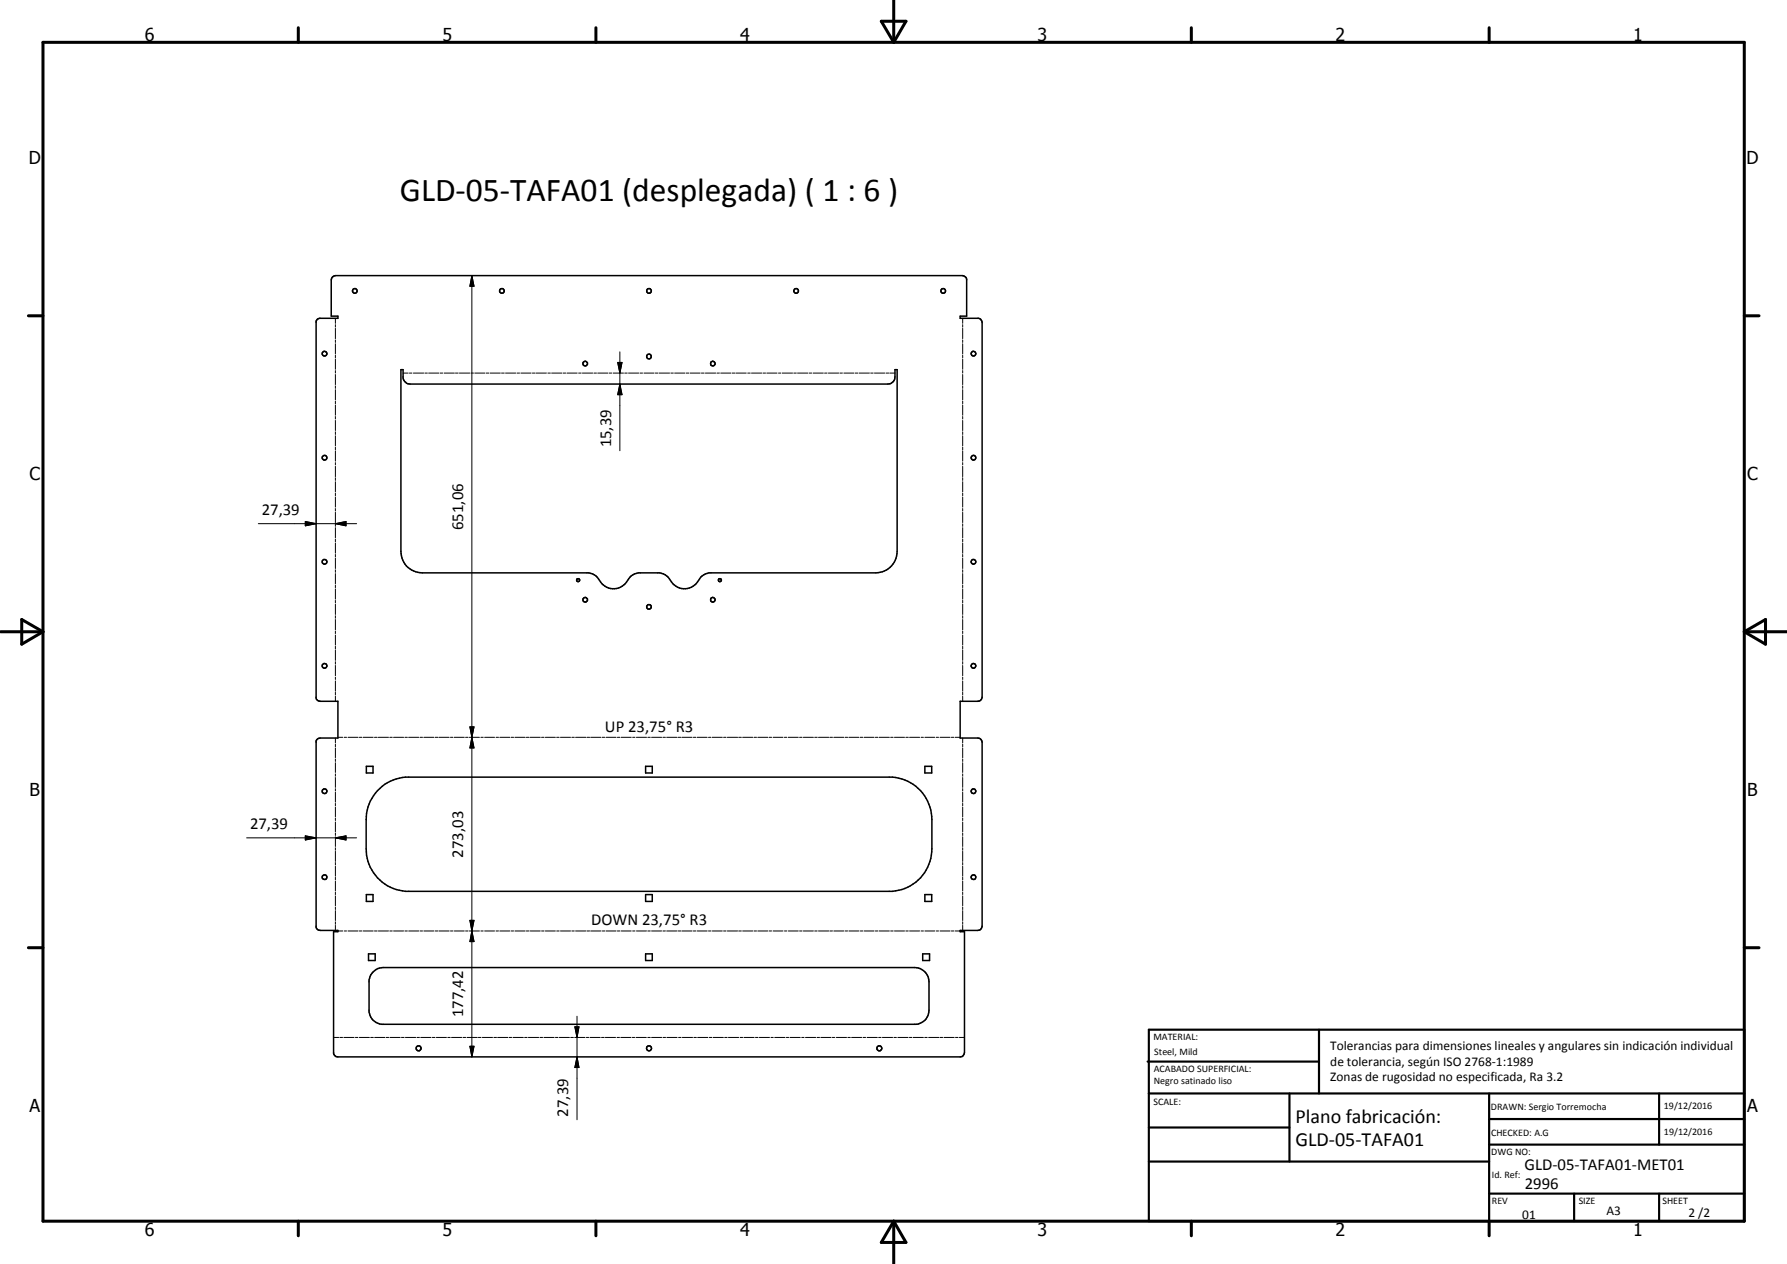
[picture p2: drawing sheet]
<svg xmlns="http://www.w3.org/2000/svg" width="420mm" height="297mm" viewBox="0 0 420 297" stroke-linecap="round" stroke-linejoin="round" font-family="sans-serif">
<g fill="none" stroke="#000" stroke-width=".35">
<path d="M78.1 65.2l.8-.4h147.4l.4 .1 .6 .7v8.7h-1.5v.5h4.3l.4 .2 .4 .8v88l-.4 .8-.6 .2h-4.1v8.6h4.1a1 1 0 0 1 1 1v43.2l-.1 .5a.87 .87 0 0 1-.9 .6h-4.1v.2h1v28.5l-.6 .9-146.8 .1-.4-.1-.4-.3-.2-.4v-28.7h1v-.2h-4.1l-.6-.3-.4-.6v-43.6l.4-.5 .6-.3h4.1v-8.6h-4.1l-.6-.2-.4-.6v-88.4l.4-.6 .4-.2h4.3v-.5h-1.5v-8.5zM94.3 86.9h.5v2l.2 .5 .6 .6 .8 .3h112.3a1.73 1.73 0 0 0 1.7-1.7v-1.7h.5v42.7a5 5 0 0 1-5 5h-39.2l-.8 .3a4.4 4.4 0 0 0-2.2 2.3 3.8 3.8 0 0 1-6.3-1.2l-.3-.4a3.4 3.4 0 0 0-2-1h-5a4.1 4.1 0 0 0-3.1 2.6 3.8 3.8 0 0 1-6.3-1.2l-1-.9-1.2-.5h-39.2a5 5 0 0 1-5-5zM86.1 180.1h1.6v1.6h-1.6zM88.8 185.8a10.2 10.2 0 0 1 6.5-3.2h114.5a10 10 0 0 1 9.3 10v6.9a10 10 0 0 1-9.3 10h-114.5a10 10 0 0 1-9.2-10v-6.9a10 10 0 0 1 2.7-6.8zM151.8 180.1h1.6v1.6h-1.6zM217.5 180.1h1.6v1.6h-1.6zM86.1 210.2h1.6v1.6h-1.6zM151.8 210.2h1.6v1.6h-1.6zM217.5 210.2h1.6v1.6h-1.6zM86.6 224.2h1.6v1.5h-1.6zM87.7 228.4l1.1-.8 1.3-.2h125a3.4 3.4 0 0 1 3.3 3.3v6.7a3.3 3.3 0 0 1-2.9 3.3h-125.8a3.4 3.4 0 0 1-2.9-2.9v-7.5a3.1 3.1 0 0 1 .9-1.9zM151.8 224.2h1.6v1.5h-1.6z"/>
<path d="M216.9 224.2h1.7v1.5h-1.7z"/>
<circle cx="83.4" cy="68.4" r=".55"/>
<circle cx="118" cy="68.4" r=".55"/>
<circle cx="152.6" cy="68.4" r=".55"/>
<circle cx="187.2" cy="68.4" r=".55"/>
<circle cx="221.8" cy="68.4" r=".55"/>
<circle cx="76.3" cy="83.1" r=".55"/>
<circle cx="137.6" cy="85.4" r=".55"/>
<circle cx="152.6" cy="83.8" r=".56"/>
<circle cx="167.6" cy="85.4" r=".54"/>
<circle cx="228.9" cy="83.1" r=".54"/>
<circle cx="76.3" cy="107.6" r=".54"/>
<circle cx="228.9" cy="107.6" r=".55"/>
<circle cx="76.3" cy="132" r=".54"/>
<circle cx="135.9" cy="136.3" r=".37"/>
<circle cx="169.3" cy="136.3" r=".37"/>
<circle cx="228.9" cy="132" r=".54"/>
<circle cx="76.3" cy="156.5" r=".55"/>
<circle cx="137.6" cy="140.9" r=".55"/>
<circle cx="152.6" cy="142.6" r=".55"/>
<circle cx="167.6" cy="141" r=".53"/>
<circle cx="228.9" cy="156.5" r=".55"/>
<circle cx="76.3" cy="185.9" r=".55"/>
<circle cx="228.9" cy="185.9" r=".55"/>
<circle cx="76.3" cy="206.1" r=".55"/>
<circle cx="228.9" cy="206.1" r=".55"/>
<circle cx="98.4" cy="246.4" r=".59"/>
<circle cx="152.6" cy="246.4" r=".59"/>
<circle cx="206.8" cy="246.3" r=".58"/>
</g>
<g fill="none" stroke="#000" stroke-width=".24">
<path d="M78.9 74.8v1.2M78.9 76.3v.6M78.9 77.2v2.4M78.9 79.9v.6M110.9 64.8l.6 2.5h-1zM110.9 64.8v183.6M226.3 74.8v1.2M226.3 76.3v.6M226.3 77.2v2.4M226.3 79.9v.6M78.9 80.8v2.4M78.9 83.5v.6"/>
<path d="M78.9 84.4v2.4M78.9 87.1v.6M78.9 88v2.4M78.9 90.7v.6M78.9 91.6v2.4M78.9 94.3v.6M78.9 95.2v2.4M78.9 97.9v.6M78.9 98.8v2.4M94.8 87.7h1.2M96.3 87.7h.5M97.2 87.7h2.4"/>
<path d="M99.9 87.7h.6M100.8 87.7h2.4M103.5 87.7h.6M104.4 87.7h2.4M107.1 87.7h.6M108 87.7h2.4M110.7 87.7h.6M111.6 87.7h2.4M114.3 87.7h.7M115.3 87.7h2.3M117.9 87.7h.7M118.9 87.7h2.4"/>
<path d="M121.6 87.7h.6M122.5 87.7h2.4M125.2 87.7h.6M126.1 87.7h2.4M128.8 87.7h.6M129.7 87.7h2.4M132.4 87.7h.6M133.3 87.7h2.4M136 87.7h.6M136.9 87.7h2.4M139.6 87.7h.6M140.5 87.7h2.4"/>
<path d="M143.2 87.7h.6M144.2 87.7h2.4M145.2 85.2h1.1l-.6 2.5zM145.7 90.3l.6 2.5h-1.1zM145.7 82.7v23.2M146.9 87.7h.6M147.8 87.7h2.4M150.5 87.7h.6M151.4 87.7h2.4M154.1 87.7h.6M155 87.7h2.4M157.7 87.7h.6"/>
<path d="M158.6 87.7h2.4M161.3 87.7h.7M162.3 87.7h2.3M164.9 87.7h.7M165.9 87.7h2.4M168.6 87.7h.6M169.4 87.7h2.5M172.2 87.7h.6M173 87.7h2.5M175.8 87.7h.6M176.7 87.7h2.4M179.4 87.7h.6"/>
<path d="M180.3 87.7h2.4M183 87.7h.6M183.9 87.7h2.4M186.6 87.7h.6M187.5 87.7h2.4M190.2 87.7h.6M191.2 87.7h2.4M193.9 87.7h.6M194.8 87.7h2.4M197.5 87.7h.6M198.4 87.7h2.4M201.1 87.7h.6"/>
<path d="M202 87.7h2.4M204.7 87.7h.6M205.6 87.7h2.4M208.3 87.7h.6M209.2 87.7h1.2M226.3 80.8v2.4M226.3 83.5v.6M226.3 84.4v2.4M226.3 87.1v.6M226.3 88v2.4M226.3 90.7v.6M226.3 91.6v2.4"/>
<path d="M226.3 94.3v.6M226.3 95.2v2.4M226.3 97.9v.6M226.3 98.8v2.4M78.9 101.5v.6M78.9 102.4v2.4M78.9 105.1v.6M78.9 106v2.4M78.9 108.7v.6M78.9 109.6v2.4M78.9 112.3v.6M78.9 113.2v2.4"/>
<path d="M78.9 115.9v.6M78.9 116.8v2.4M78.9 119.5v.6M226.3 101.5v.6M226.3 102.4v2.4M226.3 105.1v.6M226.3 106v2.4M226.3 108.7v.6M226.3 109.6v2.4M226.3 112.3v.6M226.3 113.2v2.4M226.3 115.9v.6"/>
<path d="M226.3 116.8v2.4M226.3 119.5v.6M60.7 123.1h23.2M71.8 122.6l2.5 .5-2.5 .5zM78.9 123.1l2.5-.5v1zM78.9 120.4v2.4M78.9 123.1v.6M78.9 124v2.4M78.9 126.7v.6M78.9 127.6v2.4M78.9 130.3v.6M78.9 131.2v2.4"/>
<path d="M78.9 133.9v.6M78.9 134.8v2.4M78.9 137.5v.6M78.9 138.4v2.4M226.3 120.4v2.4M226.3 123.1v.6M226.3 124v2.4M226.3 126.7v.6M226.3 127.6v2.4M226.3 130.3v.6M226.3 131.2v2.4M226.3 133.9v.6"/>
<path d="M226.3 134.8v2.4M226.3 137.5v.6M226.3 138.4v2.4M78.9 141.1v.6M78.9 142v2.4M78.9 144.7v.6M78.9 145.6v2.4M78.9 148.3v.6M78.9 149.2v2.4M78.9 151.9v.6M78.9 152.8v2.4M78.9 155.5v.6"/>
<path d="M78.9 156.4v2.4M78.9 159.1v.6M226.3 141.1v.6M226.3 142v2.4M226.3 144.7v.6M226.3 145.6v2.4M226.3 148.3v.6M226.3 149.2v2.4M226.3 151.9v.6M226.3 152.8v2.4M226.3 155.5v.6M226.3 156.4v2.4"/>
<path d="M226.3 159.1v.6M78.9 160v2.4M78.9 162.7v.6M78.9 163.6v1.2M78.9 173.4v1.2M78.9 174.9v.6M78.9 175.8v2.3M78.9 178.4v.5M78.9 179.2v2.3M79.4 173.3h1.2M80.9 173.3h.6M81.8 173.3h2.4"/>
<path d="M84.5 173.3h.6M85.4 173.3h2.3M88 173.3h.7M88.9 173.3h2.4M91.6 173.3h.6M92.5 173.3h2.4M95.2 173.3h.6M96.1 173.3h2.4M98.8 173.3h.5M99.6 173.3h2.4M102.3 173.3h.6M103.2 173.3h2.4"/>
<path d="M105.9 173.3h.6M106.8 173.3h2.4M109.5 173.3h.6M110.4 173.3h2.3M110.5 170.8h1l-.6 2.5zM110.9 173.3l.6 2.5h-1zM113.1 173.3h.5M113.9 173.3h2.4M116.6 173.3h.6M117.5 173.3h2.4M120.2 173.3h.6M121.1 173.3h2.4"/>
<path d="M123.7 173.3h.7M124.6 173.3h2.4M127.3 173.3h.6M128.2 173.3h2.4M130.9 173.3h.6M131.8 173.3h2.3M134.4 173.3h.6M135.3 173.3h2.4M138 173.3h.6M138.9 173.3h2.4M141.6 173.3h.6M142.5 173.3h2.4"/>
<path d="M145.1 173.3h.6M146 173.3h2.4M148.7 173.3h.6M149.6 173.3h2.4M152.3 173.3h.6M153.2 173.3h2.4M155.9 173.3h.6M156.7 173.3h2.5M159.4 173.3h.7M160.3 173.3h2.4M163 173.3h.6M163.9 173.3h2.4"/>
<path d="M166.6 173.3h.6M167.5 173.3h2.3M170.1 173.3h.6M171 173.3h2.4M173.7 173.3h.6M174.6 173.3h2.4M177.3 173.3h.6M178.2 173.3h2.3M180.8 173.3h.6M181.8 173.3h2.3M184.4 173.3h.6M185.3 173.3h2.4"/>
<path d="M188 173.3h.6M188.9 173.3h2.4M191.5 173.3h.6M192.4 173.3h2.4M195.1 173.3h.6M196 173.3h2.4M198.7 173.3h.6M199.6 173.3h2.4M202.3 173.3h.5M203.1 173.3h2.4M205.8 173.3h.6M206.7 173.3h2.4"/>
<path d="M209.4 173.3h.6M210.3 173.3h2.4M213 173.3h.6M213.9 173.3h2.3M216.6 173.3h.5M217.5 173.3h2.3M220.1 173.3h.6M221 173.3h2.4M223.7 173.3h.6M224.6 173.3h1.2M226.3 160v2.4M226.3 162.7v.6"/>
<path d="M226.3 163.6v1.2M226.3 173.4v1.2M226.3 174.9v.6M226.3 175.8v2.3M226.3 178.4v.5M226.3 179.2v2.3M58 196.9h25.9M71.8 196.4l2.5 .5-2.5 .5zM78.9 196.9l2.5-.5v1zM78.9 181.9v.5M78.9 182.7v2.3M78.9 185.3v.6"/>
<path d="M78.9 186.2v2.3M78.9 188.8v.6M78.9 189.7v2.3M78.9 192.3v.5M78.9 193.2v2.3M78.9 195.7v.6M78.9 196.6v2.3M78.9 199.2v.6M226.3 181.9v.5M226.3 182.7v2.3M226.3 185.3v.6M226.3 186.2v2.3"/>
<path d="M226.3 188.8v.6M226.3 189.7v2.3M226.3 192.3v.5M226.3 193.2v2.3M226.3 195.7v.6M226.3 196.6v2.3M226.3 199.2v.6M78.9 200.1v2.3M78.9 202.7v.6M78.9 203.6v2.3M78.9 206.2v.6M78.9 207.1v2.3"/>
<path d="M78.9 209.7v.5M78.9 210.5v2.4M78.9 213.1v.6M78.9 214v2.3M78.9 216.6v.6M78.9 217.5v1.2M79.4 218.8h1.2M80.9 218.8h.6M81.8 218.8h2.4M84.5 218.8h.6M85.4 218.8h2.3M88 218.8h.7"/>
<path d="M88.9 218.8h2.4M91.6 218.8h.6M92.5 218.8h2.4M95.2 218.8h.6M96.1 218.8h2.4M98.8 218.8h.5M99.6 218.8h2.4M102.3 218.8h.6M103.2 218.8h2.4M105.9 218.8h.6M106.8 218.8h2.4M109.5 218.8h.6"/>
<path d="M110.4 218.8h2.3M110.5 216.3h1l-.6 2.5zM110.9 218.8l.6 2.5h-1zM113.1 218.8h.5M113.9 218.8h2.4M116.6 218.8h.6M117.5 218.8h2.4M120.2 218.8h.6M121.1 218.8h2.4M123.7 218.8h.7M124.6 218.8h2.4M127.3 218.8h.6"/>
<path d="M128.2 218.8h2.4M130.9 218.8h.6M131.8 218.8h2.3M134.4 218.8h.6M135.3 218.8h2.4M138 218.8h.6M138.9 218.8h2.4M141.6 218.8h.6M142.5 218.8h2.4M145.1 218.8h.6M146 218.8h2.4M148.7 218.8h.6"/>
<path d="M149.6 218.8h2.4M152.3 218.8h.6M153.2 218.8h2.4M155.9 218.8h.6M156.7 218.8h2.5M159.4 218.8h.7M160.3 218.8h2.4M163 218.8h.6M163.9 218.8h2.4M166.6 218.8h.6M167.5 218.8h2.3M170.1 218.8h.6"/>
<path d="M171 218.8h2.4M173.7 218.8h.6M174.6 218.8h2.4M177.3 218.8h.6M178.2 218.8h2.3M180.8 218.8h.6M181.8 218.8h2.3M184.4 218.8h.6M185.3 218.8h2.4M188 218.8h.6M188.9 218.8h2.4M191.5 218.8h.6"/>
<path d="M192.4 218.8h2.4M195.1 218.8h.6M196 218.8h2.4M198.7 218.8h.6M199.6 218.8h2.4M202.3 218.8h.5M203.1 218.8h2.4M205.8 218.8h.6M206.7 218.8h2.4M209.4 218.8h.6M210.3 218.8h2.4M213 218.8h.6"/>
<path d="M213.9 218.8h2.3M216.6 218.8h.5M217.5 218.8h2.3M220.1 218.8h.6M221 218.8h2.4M223.7 218.8h.6M224.6 218.8h1.2M226.3 200.1v2.3M226.3 202.7v.6M226.3 203.6v2.3M226.3 206.2v.6M226.3 207.1v2.3"/>
<path d="M226.3 209.7v.5M226.3 210.5v2.4M226.3 213.1v.6M226.3 214v2.3M226.3 216.6v.6M226.3 217.5v1.2M135.7 238.8v24.3M78.4 243.8h1.3M79.9 243.8h.6M80.8 243.8h2.5M83.6 243.8h.5M84.5 243.8h2.4"/>
<path d="M87.2 243.8h.6M88.1 243.8h2.4M90.8 243.8h.6M91.7 243.8h2.4M94.4 243.8h.6M95.3 243.8h2.4M98 243.8h.6M98.9 243.8h2.4M101.6 243.8h.7M102.6 243.8h2.4M105.3 243.8h.6M106.2 243.8h2.4"/>
<path d="M108.9 243.8h.6M109.8 243.8h2.4M110.5 245.9h1l-.6 2.5zM112.5 243.8h.6M113.4 243.8h2.4M116.1 243.8h.6M117 243.8h2.4M119.7 243.8h.6M120.6 243.8h2.5M123.3 243.8h.6M124.2 243.8h2.4M126.9 243.8h.7"/>
<path d="M127.9 243.8h2.4M130.6 243.8h.6M131.5 243.8h2.4M134.2 243.8h.6M135.1 243.8h2.4M135.2 241.3h.9l-.4 2.5zM135.7 248.4l.4 2.5h-.9zM137.8 243.8h.6M138.7 243.8h2.4M141.4 243.8h.7M142.3 243.8h2.4M145.1 243.8h.6"/>
<path d="M146 243.8h2.4M148.7 243.8h.6M149.6 243.8h2.4M152.3 243.8h.6M153.2 243.8h2.4M155.9 243.8h.6M156.8 243.8h2.4M159.5 243.8h.6M160.4 243.8h2.4M163.1 243.8h.6M164 243.8h2.4M166.8 243.8h.6"/>
<path d="M167.7 243.8h2.4M170.4 243.8h.6M171.3 243.8h2.4M174 243.8h.6M174.9 243.8h2.4M177.6 243.8h.6M178.5 243.8h2.4M181.3 243.8h.5M182.1 243.8h2.5M184.9 243.8h.6M185.7 243.8h2.5M188.5 243.8h.5"/>
<path d="M189.4 243.8h2.4M192.1 243.8h.6M193 243.8h2.4M195.7 243.8h.6M196.6 243.8h2.4M199.3 243.8h.6M200.2 243.8h2.4M202.9 243.8h.6M203.9 243.8h2.4M206.6 243.8h.6M207.5 243.8h2.4M210.2 243.8h.6"/>
<path d="M211.1 243.8h2.4M213.8 243.8h.6M214.7 243.8h2.4M217.4 243.8h.6M218.3 243.8h2.5M221 243.8h.6M221.9 243.8h2.5M224.7 243.8h.5M225.5 243.8h1.3"/>
</g>
<g fill="none" stroke="#000" stroke-width=".71">
<path d="M10.1 9.9h400v277.1h-400zM70.1 6.5v3.4M140.1 6.5v3.4M207.2 5h5.8l-2.9 4.9zM210.1 0v9.9M280.1 6.5v3.4M350.1 6.5v3.4M6.7 74.2h3.4M410.1 74.2h3.5M.1 148.5h10M5.1 145.6l5 2.9-5 2.9zM410.1 148.5h10"/>
<path d="M410.1 148.5l5-2.9v5.8zM6.7 222.7h3.4M410.1 222.7h3.5M70.1 287v3.4M140.1 287v3.4M210.1 287v10M210.1 287l2.9 5h-5.8zM280.1 287v3.4M350.1 287v3.4"/>
</g>
<g fill="none" stroke="#000" stroke-width=".51">
<path d="M269.8 249.5h40.3M270.1 242h140v45h-140zM270.1 257h140M303.2 257v16M310.1 242v15M350.1 257v30M390.1 257v12M270.1 265h33.1M270.1 273h80M350.1 269h60M350.1 263h60M350.1 280.5h60"/>
<path d="M370.1 280.5v6.5M390.1 280.5v6.5"/>
</g>
<g fill="#000">
<path d="M110.9 64.8l.6 2.5h-1zM145.2 85.2h1.1l-.6 2.5zM145.7 90.3l.6 2.5h-1.1zM71.8 122.6l2.5 .5-2.5 .5zM78.9 123.1l2.5-.5v1zM110.5 170.8h1l-.6 2.5zM110.9 173.3l.6 2.5h-1zM71.8 196.4l2.5 .5-2.5 .5zM78.9 196.9l2.5-.5v1zM110.5 216.3h1l-.6 2.5zM110.9 218.8l.6 2.5h-1zM110.5 245.9h1l-.6 2.5z"/>
<path d="M135.2 241.3h.9l-.4 2.5zM135.7 248.4l.4 2.5h-.9z"/>
</g>
<text font-size="7.9" x="94" y="47.2">GLD-05-TAFA01 (desplegada) ( 1 : 6 )</text>
<g font-size="4.7">
<text x="304.6" y="263.9">Plano fabricación:</text>
<text x="304.6" y="269.3">GLD-05-TAFA01</text>
</g>
<g font-size="4.2">
<text x="34" y="9.6">6</text>
<text x="104" y="9.6">5</text>
<text x="174" y="9.6">4</text>
<text x="244" y="9.6">3</text>
<text x="314" y="9.6">2</text>
<text x="384" y="9.6">1</text>
<text x="6.8" y="38.7">D</text>
<text x="410.6" y="38.7">D</text>
<text x="7" y="112.9">C</text>
<text x="410.8" y="112.9">C</text>
<text x="7" y="187.1">B</text>
<text x="410.8" y="187.1">B</text>
<text x="7" y="261.4">A</text>
<text x="410.8" y="261.4">A</text>
<text x="34" y="290.4">6</text>
<text x="104" y="290.4">5</text>
<text x="174" y="290.4">4</text>
<text x="244" y="290.4">3</text>
<text x="314" y="290.4">2</text>
<text x="384" y="290.4">1</text>
</g>
<g font-size="3.9">
<text x="143.7" y="105.2" transform="rotate(-90 143.7 105.2)">15,39</text>
<text x="61.5" y="121">27,39</text>
<text x="108.9" y="124.5" transform="rotate(-90 108.9 124.5)">651,06</text>
<text x="142.2" y="172">UP 23,75° R3</text>
<text x="58.8" y="194.9">27,39</text>
<text x="108.9" y="201.5" transform="rotate(-90 108.9 201.5)">273,03</text>
<text x="139" y="217.5">DOWN 23,75° R3</text>
<text x="108.9" y="239.1" transform="rotate(-90 108.9 239.1)">177,42</text>
<text x="133.6" y="262.4" transform="rotate(-90 133.6 262.4)">27,39</text>
<text x="358.5" y="275">GLD-05-TAFA01-MET01</text>
<text x="358.5" y="279.4">2996</text>
</g>
<g font-size="3.1">
<text x="312.7" y="246.8">Tolerancias para dimensiones lineales y angulares sin indicación individual</text>
<text x="312.7" y="250.4">de tolerancia, según ISO 2768-1:1989</text>
<text x="312.7" y="254">Zonas de rugosidad no especificada, Ra 3.2</text>
<text x="357.9" y="286.4">01</text>
<text x="377.7" y="285.6">A3</text>
<text x="397" y="285.9">2 /2</text>
</g>
<g font-size="2.4">
<text x="271.2" y="244.4">MATERIAL:</text>
<text x="271.3" y="252">ACABADO SUPERFICIAL:</text>
<text x="271.4" y="247.9">Steel, Mild</text>
<text x="271.3" y="254.6">Negro satinado liso</text>
<text x="271.2" y="259.7">SCALE:</text>
<text x="350.6" y="260.8">DRAWN: Sergio Torremocha</text>
<text x="391.2" y="260.6">19/12/2016</text>
<text x="350.6" y="267">CHECKED: A.G</text>
<text x="391.2" y="266.7">19/12/2016</text>
<text x="350.6" y="271.4">DWG NO:</text>
<text x="350.8" y="276.9">Id. Ref:</text>
<text x="350.8" y="282.8">REV</text>
<text x="371.2" y="282.9">SIZE</text>
<text x="390.9" y="282.9">SHEET</text>
</g>
</svg>
